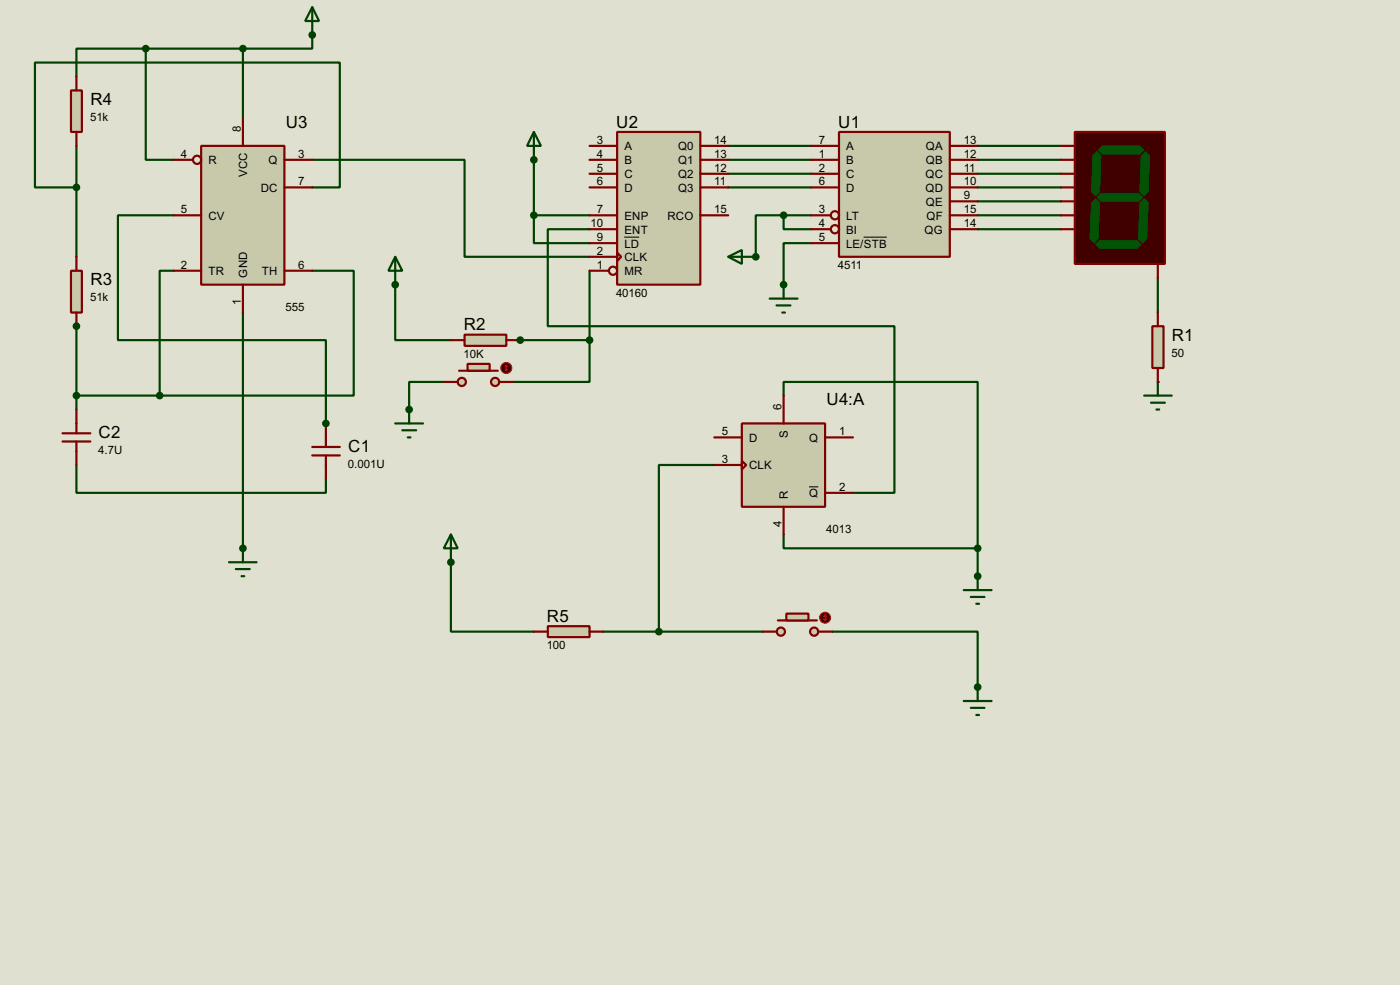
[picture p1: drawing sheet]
<svg xmlns="http://www.w3.org/2000/svg" width="256mm" height="180mm" viewBox="0 0 256 180" stroke-linecap="round" stroke-linejoin="round" font-family="sans-serif">
<path d="M0 0h256.5v180.3h-256.5z" fill="#e0e0d0"/>
<g fill="none" stroke="#004000" stroke-width=".4">
<path d="M133.4 26.7h15.2M133.4 29.3h15.2M133.4 31.8h15.2M133.4 34.3h15.2M143.6 39.4v2.6h5M143.6 39.4h-5.1v7.6M143.6 39.4h5M179.1 26.7h15.3M179.1 29.3h15.3M179.1 31.8h15.3M179.1 34.3h15.3M179.1 36.9h15.3"/>
<path d="M179.1 39.4h15.3M148.6 44.5h-5v7.6M179.1 42h15.3M212.1 50.9v6.3"/>
</g>
<g fill="#004000">
<circle cx="212.1" cy="69.9" r=".2"/>
<circle cx="143.6" cy="52.1" r=".2"/>
<circle cx="138.5" cy="47" r=".2"/>
</g>
<path d="M97.8 39.4v5.1h10.2M97.8 39.4h10.2M97.8 29.3v10.1" fill="none" stroke="#004000" stroke-width=".4"/>
<g fill="#004000">
<circle cx="97.8" cy="29.3" r=".2"/>
<circle cx="95.3" cy="62.3" r=".2"/>
</g>
<path d="M72.4 52.1v10.2h10.2M108 49.6v12.7M81.3 69.9h-6.3v5.1M95.3 62.3h12.7M108 62.3v7.6h-14" fill="none" stroke="#004000" stroke-width=".4"/>
<g fill="#004000">
<circle cx="75" cy="75" r=".2"/>
<circle cx="72.4" cy="52.1" r=".2"/>
</g>
<path d="M31.8 39.4h-10.2v22.9h38.1v15.2M31.8 49.6h-2.5v22.8h35.5v-22.8h-7.6" fill="none" stroke="#004000" stroke-width=".4"/>
<circle cx="59.7" cy="77.5" r=".2" fill="#004000"/>
<path d="M14 59.7v15.3M44.5 57.2v43.2M14 72.4h15.3M14 85.1v5.1h45.7v-2.5" fill="none" stroke="#004000" stroke-width=".4"/>
<circle cx="44.5" cy="100.4" r=".2" fill="#004000"/>
<path d="M57.2 6.4v2.5h-12.7v12.7" fill="none" stroke="#004000" stroke-width=".4"/>
<circle cx="14" cy="59.7" r=".2" fill="#004000"/>
<path d="M26.7 8.9v20.4h5.1M26.7 8.9h-12.7v5.1M26.7 8.9h17.8M14 34.3h-7.6v-22.8h55.9v22.8h-5.1M14 26.7v20.3M57.2 29.3h27.9v17.7h22.9" fill="none" stroke="#004000" stroke-width=".4"/>
<circle cx="57.2" cy="6.4" r=".2" fill="#004000"/>
<path d="M108 42h-7.6v17.7h63.5v30.5h-7.6M143.6 72.4v-2.5h35.5v30.5M130.9 85.1h-10.2v30.5M143.6 97.8v2.6h35.5M82.6 102.9v12.7h15.2M110.5 115.6h29.3M152.5 115.6h26.6v10.2M179.1 100.4v5.1" fill="none" stroke="#004000" stroke-width=".4"/>
<g fill="#004000">
<circle cx="179.1" cy="125.8" r=".2"/>
<circle cx="179.1" cy="105.5" r=".2"/>
<circle cx="82.6" cy="102.9" r=".2"/>
</g>
<path d="M153.7 24.2h20.3v22.8h-20.3z" fill="#c8c8aa" stroke="#800000" stroke-width=".4"/>
<g fill="none" stroke="#800000" stroke-width=".4">
<path d="M148.6 26.7h5.1M148.6 29.3h5.1M148.6 31.8h5.1M148.6 34.3h5.1M148.6 39.4h3.6M174 26.7h5.1M174 29.3h5.1M174 31.8h5.1M174 34.3h5.1M174 39.4h5.1M174 36.9h5.1M148.6 42h3.6"/>
<path d="M148.6 44.5h5.1M174 42h5.1"/>
<circle cx="152.9" cy="39.4" r=".75"/>
<circle cx="152.9" cy="42" r=".75"/>
</g>
<path d="M158.2 43.4h4.3" fill="none" stroke="#000" stroke-width=".18"/>
<path d="M113.1 24.2h15.2v27.9h-15.2z" fill="#c8c8aa" stroke="#800000" stroke-width=".4"/>
<g fill="none" stroke="#800000" stroke-width=".4">
<path d="M108 26.7h5.1M108 29.3h5.1M108 31.8h5.1M108 34.3h5.1M108 39.4h5.1M128.3 26.7h5.1M128.3 29.3h5.1M128.3 31.8h5.1M128.3 34.3h5.1M128.3 39.4h5.1M108 42h5.1M108 44.5h5.1"/>
<path d="M108 47h5.1M108 49.6h3.6M113.1 46.3l.7 .7-.7 .8z"/>
<circle cx="112.3" cy="49.6" r=".75"/>
</g>
<path d="M114.4 43.4h2.7" fill="none" stroke="#000" stroke-width=".18"/>
<path d="M196.9 24.2h16.5v24.1h-16.5z" fill="#400000" stroke="#800000" stroke-width=".4"/>
<g fill="#035205" stroke="#035205" stroke-width=".18">
<path d="M201.2 27.5l.8-.8h6.8l.8 .8-.8 .7h-6.8z" fill-rule="evenodd"/>
<path d="M209.1 28.5l.8-.8 .7 .8-.2 6.6-.8 .8-.8-.8z" fill-rule="evenodd"/>
<path d="M201.7 35.4h6.9l.8 .7-.8 .8h-6.9l-.7-.8z" fill-rule="evenodd"/>
<path d="M201 27.7l.7 .8-.2 6.6-.8 .8-.7-.8 .2-6.6z" fill-rule="evenodd"/>
<path d="M208.8 37.1l.8-.7 .8 .7-.3 6.6-.7 .8-.8-.8z" fill-rule="evenodd"/>
<path d="M201.5 44h6.8l.8 .8-.8 .7h-6.8l-.8-.7z" fill-rule="evenodd"/>
<path d="M200 37.1l.7-.7 .8 .7-.3 6.6-.7 .8-.8-.8z" fill-rule="evenodd"/>
</g>
<path d="M194.4 26.7h2.5M194.4 29.3h2.5M194.4 31.8h2.5M194.4 34.3h2.5M194.4 36.9h2.5M194.4 39.4h2.5M194.4 42h2.5M212.1 48.3v2.6" fill="none" stroke="#800000" stroke-width=".4"/>
<circle cx="143.5" cy="39.4" r=".5" fill="#004000" stroke="#004000" stroke-width=".4"/>
<path d="M209.6 72.4h5.1M210.9 73.7h2.5M211.9 75h.5M212.1 69.9v2.5" fill="none" stroke="#004000" stroke-width=".4"/>
<path d="M211.1 59.7h2.1v7.7h-2.1z" fill="#c8c8aa" stroke="#800000" stroke-width=".4"/>
<path d="M212.1 57.2v2.5M212.1 67.4v2.5" fill="none" stroke="#800000" stroke-width=".4"/>
<path d="M97.8 24.2l1.3 2.5h-2.5zM97.8 24.2v5.1M133.4 47l2.5-1.2v2.5zM133.4 47h5.1M141 54.7h5.1M142.3 55.9h2.5M143.3 57.2h.5M143.6 52.1v2.6" fill="none" stroke="#004000" stroke-width=".4"/>
<g fill="#004000" stroke="#004000" stroke-width=".4">
<circle cx="143.5" cy="52.1" r=".5"/>
<circle cx="138.4" cy="47" r=".5"/>
<circle cx="97.8" cy="39.4" r=".5"/>
<circle cx="97.8" cy="29.3" r=".5"/>
</g>
<path d="M85.1 61.3h7.7v2h-7.7z" fill="#c8c8aa" stroke="#800000" stroke-width=".4"/>
<path d="M82.6 62.3h2.5M92.8 62.3h2.5" fill="none" stroke="#800000" stroke-width=".4"/>
<circle cx="95.3" cy="62.3" r=".5" fill="#004000" stroke="#004000" stroke-width=".4"/>
<g fill="#c8c8aa" stroke="#800000" stroke-width=".4">
<circle cx="90.7" cy="69.9" r=".75"/>
<circle cx="84.6" cy="69.9" r=".75"/>
</g>
<path d="M84.1 67.9h7.1" fill="none" stroke="#800000" stroke-width=".4"/>
<path d="M85.7 66.6h4v1.3h-4z" fill="#c8c8aa" stroke="#800000" stroke-width=".4"/>
<path d="M81.3 69.9h2.6M91.5 69.9h2.5" fill="none" stroke="#800000" stroke-width=".4"/>
<circle cx="92.7" cy="67.4" r="1" fill="#400000" stroke="#f00" stroke-width=".2"/>
<path d="M92.5 67.6l.3 .3M92.8 66.9v1M92.8 66.9l-.3 .2M92.8 66.9l.2 .2M93 67.6l-.2 .3" fill="none" stroke="#f00" stroke-width=".2"/>
<g fill="#004000" stroke="#004000" stroke-width=".4">
<circle cx="108" cy="62.3" r=".5"/>
<circle cx="74.9" cy="75" r=".5"/>
<circle cx="72.4" cy="52.1" r=".5"/>
</g>
<path d="M72.4 47l1.3 2.6h-2.5zM72.4 47v5.1M72.4 77.5h5.1M73.7 78.8h2.6M75 75v2.5M74.7 80.1h.5" fill="none" stroke="#004000" stroke-width=".4"/>
<path d="M36.9 26.7h15.2v25.4h-15.2z" fill="#c8c8aa" stroke="#800000" stroke-width=".4"/>
<g fill="none" stroke="#800000" stroke-width=".4">
<path d="M31.8 29.3h3.6M31.8 39.4h5.1M44.5 21.6v5.1M52.1 29.3h5.1M52.1 34.3h5.1M31.8 49.6h5.1M44.5 52.1v5.1M52.1 49.6h5.1M11.5 79.3h5.1M14 75v4.3M59.7 77.5v4.3M11.5 80.8h5.1"/>
<path d="M14 80.8v4.3M57.2 83.4h5.1M57.2 81.8h5.1M59.7 83.4v4.3"/>
<circle cx="36.1" cy="29.3" r=".75"/>
</g>
<g fill="#004000" stroke="#004000" stroke-width=".4">
<circle cx="29.2" cy="72.4" r=".5"/>
<circle cx="59.7" cy="77.5" r=".5"/>
<circle cx="14" cy="72.4" r=".5"/>
<circle cx="44.5" cy="100.4" r=".5"/>
<circle cx="44.5" cy="8.9" r=".5"/>
</g>
<path d="M42 102.9h5M43.2 104.2h2.6M44.3 105.5h.5M44.5 100.4v2.5" fill="none" stroke="#004000" stroke-width=".4"/>
<path d="M13 49.6h2v7.6h-2z" fill="#c8c8aa" stroke="#800000" stroke-width=".4"/>
<path d="M14 47v2.6M14 57.2v2.5" fill="none" stroke="#800000" stroke-width=".4"/>
<circle cx="14" cy="59.7" r=".5" fill="#004000" stroke="#004000" stroke-width=".4"/>
<path d="M13 16.6h2v7.6h-2z" fill="#c8c8aa" stroke="#800000" stroke-width=".4"/>
<path d="M14 14v2.6M14 24.2v2.5" fill="none" stroke="#800000" stroke-width=".4"/>
<g fill="#004000" stroke="#004000" stroke-width=".4">
<circle cx="26.7" cy="8.9" r=".5"/>
<circle cx="14" cy="34.3" r=".5"/>
<circle cx="57.2" cy="6.4" r=".5"/>
</g>
<path d="M57.2 1.3l1.3 2.6h-2.6zM57.2 1.3v5.1" fill="none" stroke="#004000" stroke-width=".4"/>
<path d="M135.9 77.5h15.3v15.3h-15.3z" fill="#c8c8aa" stroke="#800000" stroke-width=".4"/>
<path d="M143.6 72.4v5.1M130.9 80.1h5M130.9 85.1h5M135.9 84.4l.8 .7-.8 .8zM143.6 92.8v5M151.2 80.1h5.1M151.2 90.2h5.1" fill="none" stroke="#800000" stroke-width=".4"/>
<path d="M148.2 89.1h1.7" fill="none" stroke="#000" stroke-width=".18"/>
<circle cx="179.1" cy="100.4" r=".5" fill="#004000" stroke="#004000" stroke-width=".4"/>
<g fill="#c8c8aa" stroke="#800000" stroke-width=".4">
<circle cx="149.1" cy="115.6" r=".75"/>
<circle cx="143" cy="115.6" r=".75"/>
</g>
<path d="M142.5 113.6h7.2" fill="none" stroke="#800000" stroke-width=".4"/>
<path d="M144.1 112.3h4v1.3h-4z" fill="#c8c8aa" stroke="#800000" stroke-width=".4"/>
<path d="M139.8 115.6h2.5M149.9 115.6h2.6" fill="none" stroke="#800000" stroke-width=".4"/>
<circle cx="151.1" cy="113.1" r="1" fill="#400000" stroke="#f00" stroke-width=".2"/>
<path d="M150.9 113.3l.3 .3M151.2 112.6v1M151.2 112.6l-.3 .2M151.2 112.6l.2 .2M151.4 113.3l-.2 .3" fill="none" stroke="#f00" stroke-width=".2"/>
<path d="M100.4 114.6h7.6v2h-7.6z" fill="#c8c8aa" stroke="#800000" stroke-width=".4"/>
<path d="M97.8 115.6h2.6M108 115.6h2.5" fill="none" stroke="#800000" stroke-width=".4"/>
<g fill="#004000" stroke="#004000" stroke-width=".4">
<circle cx="120.7" cy="115.6" r=".5"/>
<circle cx="179.1" cy="125.8" r=".5"/>
<circle cx="179.1" cy="105.5" r=".5"/>
<circle cx="82.6" cy="102.9" r=".5"/>
</g>
<path d="M82.6 97.8l1.3 2.6h-2.6zM82.6 97.8v5.1M176.6 108h5.1M177.9 109.3h2.5M178.9 110.5h.5M179.1 105.5v2.5M176.6 128.3h5.1M177.9 129.6h2.5M178.9 130.9h.5M179.1 125.8v2.5" fill="none" stroke="#004000" stroke-width=".4"/>
<g font-size="3.5">
<text x="16.6" y="19.2">R4</text>
<text x="52.4" y="23.3">U3</text>
<text x="112.9" y="23.3">U2</text>
<text x="153.6" y="23.3">U1</text>
<text x="16.6" y="52.2">R3</text>
<text x="85" y="60.5">R2</text>
<text x="214.7" y="62.4">R1</text>
<text x="151.4" y="74.1">U4:A</text>
<text x="18.1" y="80.2">C2</text>
<text x="63.8" y="82.8">C1</text>
<text x="100.2" y="113.8">R5</text>
</g>
<g font-size="2.4">
<text x="16.5" y="22.2">51k</text>
<text x="33.2" y="28.9">4</text>
<text x="44.1" y="24.2" transform="rotate(-90 44.1 24.2)">8</text>
<text x="54.7" y="28.9">3</text>
<text x="109.4" y="26.3">3</text>
<text x="109.4" y="28.9">4</text>
<text x="114.4" y="27.5">A</text>
<text x="124.2" y="27.5">Q0</text>
<text x="130.9" y="26.3">14</text>
<text x="130.9" y="28.9">13</text>
<text x="150" y="26.3">7</text>
<text x="150" y="28.9">1</text>
<text x="155" y="27.5">A</text>
<text x="169.6" y="27.5">QA</text>
<text x="176.6" y="26.3">13</text>
<text x="176.6" y="28.9">12</text>
<text x="38.2" y="30">R</text>
<text x="45.3" y="32.5" transform="rotate(-90 45.3 32.5)">VCC</text>
<text x="47.8" y="35.1">DC</text>
<text x="49.2" y="30">Q</text>
<text x="54.7" y="33.9">7</text>
<text x="109.4" y="31.4">5</text>
<text x="109.4" y="33.9">6</text>
<text x="114.4" y="30">B</text>
<text x="114.4" y="32.6">C</text>
<text x="114.4" y="35.1">D</text>
<text x="124.2" y="30">Q1</text>
<text x="124.2" y="32.6">Q2</text>
<text x="124.2" y="35.1">Q3</text>
<text x="130.9" y="31.4">12</text>
<text x="130.9" y="33.9">11</text>
<text x="150" y="31.4">2</text>
<text x="150" y="33.9">6</text>
<text x="155" y="30">B</text>
<text x="155" y="32.6">C</text>
<text x="155" y="35.1">D</text>
<text x="169.5" y="32.6">QC</text>
<text x="169.5" y="35.1">QD</text>
<text x="169.6" y="30">QB</text>
<text x="176.6" y="31.4">11</text>
<text x="176.6" y="33.9">10</text>
<text x="33.2" y="39">5</text>
<text x="38.2" y="40.2">CV</text>
<text x="108.2" y="41.6">10</text>
<text x="109.4" y="39">7</text>
<text x="114.4" y="40.2">ENP</text>
<text x="122.3" y="40.2">RCO</text>
<text x="130.9" y="39">15</text>
<text x="150" y="39">3</text>
<text x="150" y="41.6">4</text>
<text x="155" y="40.2">LT</text>
<text x="169.6" y="37.7">QE</text>
<text x="169.7" y="40.2">QF</text>
<text x="176.6" y="36.5">9</text>
<text x="176.6" y="39">15</text>
<text x="176.6" y="41.6">14</text>
<text x="109.4" y="44.1">9</text>
<text x="109.4" y="46.6">2</text>
<text x="114.4" y="42.7">ENT</text>
<text x="114.4" y="45.3">LD</text>
<text x="114.4" y="47.8">CLK</text>
<text x="150" y="44.1">5</text>
<text x="155" y="42.7">BI</text>
<text x="155" y="45.3">LE/STB</text>
<text x="169.4" y="42.7">QG</text>
<text x="33.2" y="49.2">2</text>
<text x="38.2" y="50.4">TR</text>
<text x="45.3" y="50.8" transform="rotate(-90 45.3 50.8)">GND</text>
<text x="48" y="50.4">TH</text>
<text x="54.7" y="49.2">6</text>
<text x="109.4" y="49.2">1</text>
<text x="114.4" y="50.4">MR</text>
<text x="153.5" y="49.2">4511</text>
<text x="16.5" y="55.2">51k</text>
<text x="44.1" y="55.8" transform="rotate(-90 44.1 55.8)">1</text>
<text x="52.3" y="56.8">555</text>
<text x="112.9" y="54.3">40160</text>
<text x="84.9" y="65.5">10K</text>
<text x="214.6" y="65.4">50</text>
<text x="143.2" y="75" transform="rotate(-90 143.2 75)">6</text>
<text x="18" y="83.1">4.7U</text>
<text x="132.3" y="79.7">5</text>
<text x="137.2" y="80.8">D</text>
<text x="144.4" y="80.2" transform="rotate(-90 144.4 80.2)">S</text>
<text x="148.2" y="80.8">Q</text>
<text x="153.7" y="79.7">1</text>
<text x="63.8" y="85.7">0.001U</text>
<text x="132.3" y="84.7">3</text>
<text x="137.2" y="85.9">CLK</text>
<text x="153.7" y="89.8">2</text>
<text x="144.4" y="91.4" transform="rotate(-90 144.4 91.4)">R</text>
<text x="148.2" y="91">Q</text>
<text x="143.2" y="96.5" transform="rotate(-90 143.2 96.5)">4</text>
<text x="151.4" y="97.5">4013</text>
<text x="100.2" y="118.8">100</text>
</g>
</svg>
